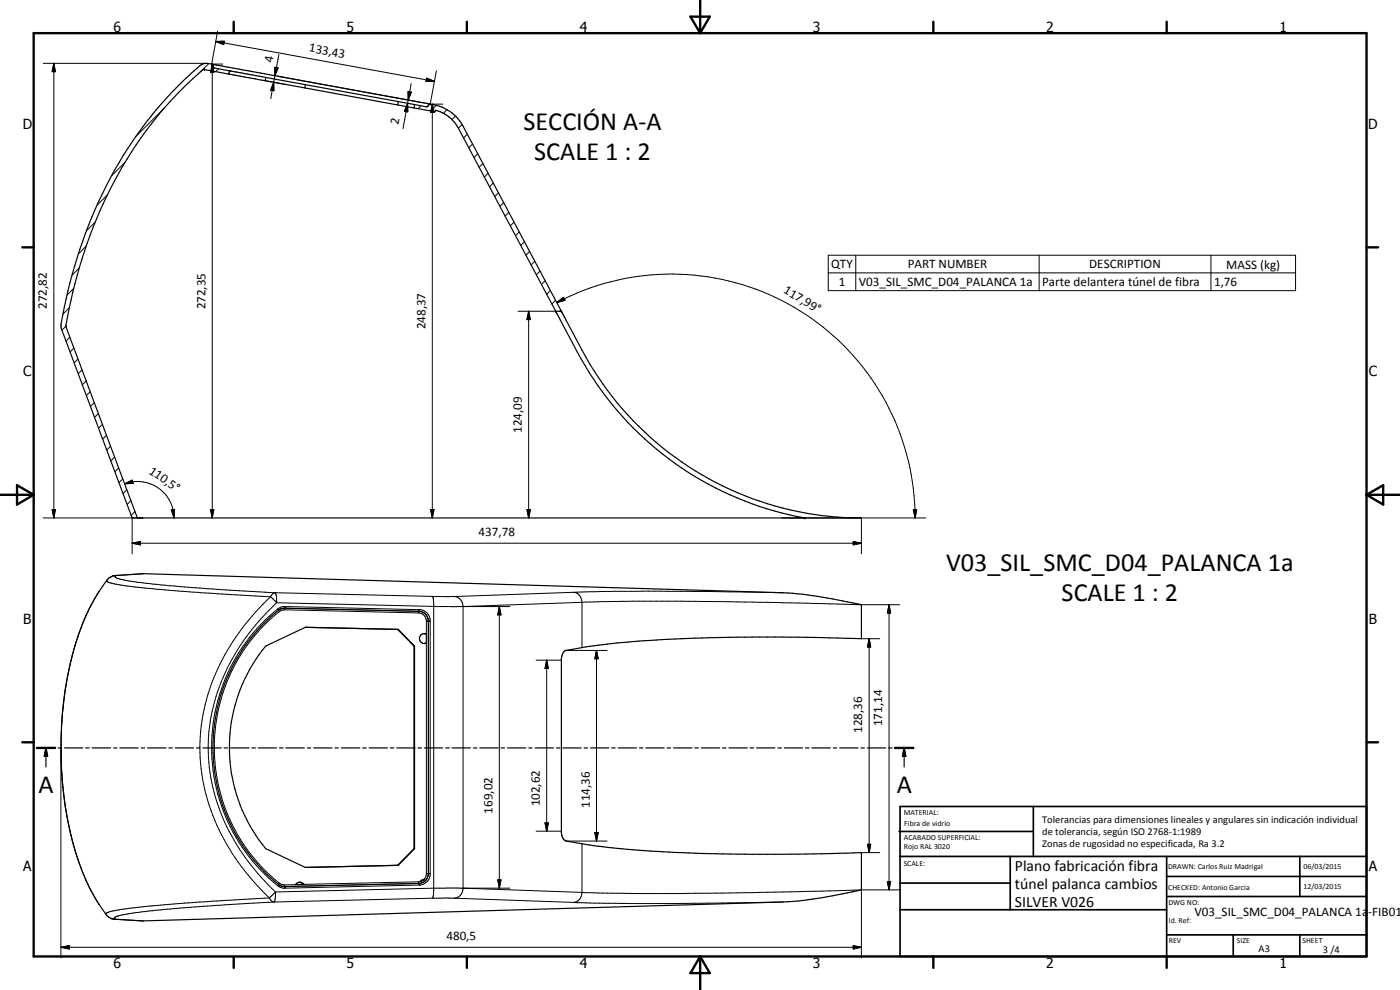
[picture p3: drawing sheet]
<svg xmlns="http://www.w3.org/2000/svg" width="420mm" height="297mm" viewBox="0 0 420 297" stroke-linecap="round" stroke-linejoin="round" font-family="sans-serif">
<g fill="none" stroke="#000" stroke-width=".35">
<path d="M63.5 19.3l65.5 11.9M63.6 19.3l-1.1-.3a2.92 2.92 0 0 0-2.5 .7 115.6 115.6 0 0 0-28 36 143.7 143.7 0 0 0-13.7 42.3l21.4 57.4h218.8a95 95 0 0 1-83.8-50.4l-6.2-11.6M63.6 19.3l.6 1.1 4.7 .9M68.7 22.2l-7.4-1.3 .1-.3a116.2 116.2 0 0 0-34.3 49.9 133.3 133.3 0 0 0-7.3 27.6l21.4 57.3M68.7 22.2l10.9 2M68.9 21.3l-.2 .9M68.9 21.3l10.8 1.9M79.6 24.2l51 9.3 .1-.4a10.8 10.8 0 0 1 6.9 5.5l29.2 54.8M79.7 23.2l44.7 8.2M79.7 23.2l-.1 1M91.6 25.4l-.1 1M119.5 30.5l-.2 1"/>
<path d="M124.4 31.4l3.7 .6 .8-.7a12.6 12.6 0 0 1 10.1 6.5l29.5 55.6M124.4 31.4l-.2 1M166.8 93.4h1.7M166.8 93.4l6.5 12.3a96.6 96.6 0 0 0 68.3 49.7M32.3 173.8l1.7-1 9-.7 192 5.7a161.7 161.7 0 0 1 23.5 3.6v10.2l-18.9-.4-13.8-.1a425.2 425.2 0 0 0-43.5 2.2l-12.4 1.9a2.44 2.44 0 0 0-1.4 2.5v52.1a2.71 2.71 0 0 0 1.4 2.5l4.8 .9a268.5 268.5 0 0 0 35.9 2.9 803.6 803.6 0 0 0 47.9-.3v11.2l-10.1 2a100.9 100.9 0 0 1-13.4 1.6l-192 5.7-9-.5a3.5 3.5 0 0 1-2.2-1.5 70.2 70.2 0 0 1-11.7-29.4l-.7-4.2-.8-7.1-.3-12a98.8 98.8 0 0 1 8-38 52.3 52.3 0 0 1 6-9.8zM83.8 182.9a52.9 52.9 0 0 0 0 82.7M119.5 188.8l-27.9-.6-11.9 5.6a47.9 47.9 0 0 0 0 60.8l11.9 5.7 27.9-.7M119.5 188.8l4.9 5M119.5 188.8h-.2l4.9 5M124.2 193.8h.2M124.2 193.8v60.8M124.4 193.8v60.8"/>
<path d="M126.3 190.5l.8-.4 .9 .1v2.8a1.51 1.51 0 0 1-1.9-.6 1.51 1.51 0 0 1 .2-1.9zM127.5 190.1l.5 .2M128 192.8l-.7 .3M11.1 224.4h5.4M13.8 224.4l.5 2.5h-1zM13.8 224.4v5.7M17.4 224.4h1.1M19.4 224.4h5.5M25.7 224.4h1.1M27.7 224.4h5.5M34.1 224.4h1M36 224.4h5.5"/>
<path d="M42.4 224.4h1M44.3 224.4h5.5M50.7 224.4h1M52.6 224.4h5.5M59 224.4h1M60.9 224.4h5.5M67.3 224.4h1.1M69.2 224.4h5.5M75.6 224.4h1.1M77.5 224.4h5.5M83.9 224.4h1.1M85.8 224.4h5.5"/>
<path d="M92.2 224.4h1M94.1 224.4h5.5M100.5 224.4h1M102.4 224.4h5.6M108.8 224.4h1.1M110.8 224.4h5.5M117.1 224.4h1.1M119.1 224.4h5.5M125.4 224.4h1.1M127.4 224.4h5.5M133.8 224.4h1M135.7 224.4h5.5"/>
<path d="M142.1 224.4h1M144 224.4h5.5M150.4 224.4h1M152.3 224.4h5.5M158.7 224.4h1M160.6 224.4h5.5M167 224.4h1.1M168.9 224.4h5.5M175.3 224.4h1M177.2 224.4h5.5M183.6 224.4h1M185.5 224.4h5.5"/>
<path d="M191.9 224.4h1M193.8 224.4h5.5M200.2 224.4h1M202.1 224.4h5.6M208.5 224.4h1.1M210.5 224.4h5.5M216.8 224.4h1.1M218.8 224.4h5.5M225.1 224.4h1.1M227.1 224.4h5.5M233.5 224.4h1M235.4 224.4h5.5"/>
<path d="M241.8 224.4h1M243.7 224.4h5.5M250.1 224.4h1M252 224.4h5.5M258.4 224.4h1M260.3 224.4h5.5M266.7 224.4h1M268.6 224.4h5.5M271.3 224.4l.6 2.5h-1.1zM271.3 224.4v5.7M124.2 254.6h.2M124.2 254.6l-4.9 5h.2"/>
<path d="M124.4 254.6l-4.9 5M88.9 265.2a1.52 1.52 0 0 1 2.3 .1l-2.5 .1zM89.9 264.7l.5 .1 .6 .5M126.3 264.3l1-.5-1.2 .7z"/>
</g>
<g fill="#000">
<circle cx="61.3" cy="20.9" r=".18"/>
<circle cx="61.4" cy="20.6" r=".18"/>
<circle cx="68.9" cy="21.3" r=".18"/>
<circle cx="129.1" cy="31.2" r=".18"/>
<circle cx="166.8" cy="93.4" r=".18"/>
<circle cx="168.5" cy="93.4" r=".18"/>
<circle cx="241.6" cy="155.4" r=".18"/>
<circle cx="127.3" cy="263.8" r=".18"/>
</g>
<g fill="none" stroke="#000" stroke-width=".3">
<path d="M13 19h48.9M16.2 19l.4 2.5h-.9zM16.2 19v136.4M62.6 19.1l-2.4 2.4M63.7 19.2l.5 2.6h-1zM63.7 19.2v136.2M64.8 12.4h2.5l-.2 1zM64.8 12.4l65.6 12M65.3 9.3l-1.8 9.9h3.3M83.7 16.3l-1.2 6.4M49.3 32.4l-8.6 8.6M65.6 20.6l-.9 .9"/>
<path d="M68.7 22l-.2 .2M79.6 24.2l5.7 1.1M82.2 24.7v2.5l-1-.1zM82.2 24.7l-.9 4.9M82.5 20.2l1 .2-1 2.3zM82.5 22.7l-.3 2M83.4 22.9l42.2 7.7M122.3 31l.1 2.6-1-.2zM122.3 31l-1.4 7.6M122.5 27.5l.9 .1-.9 2.4zM122.5 30l-.2 1M123.4 25.1l-.9 4.9"/>
<path d="M126.3 31.7l-.8 .9M128 23.5l2.4 .9h-2.6zM129.7 31.2l.5 2.5h-1zM129.7 31.2v124.2M130.9 31.6l-1.6 1.7M131 21.3l-1.9 9.9h3.8M134.1 32.9l-1.1 1.1M136.7 34.8l-1.1 1.1M138.6 37.4l-1 1.1M32.2 58.5l-3.1 3.1M37.5 48.7l-4 4M140.2 40.3l-1.1 1.1"/>
<path d="M141.8 43.2l-1.1 1.1M143.4 46.1l-1.1 1.1M144.9 49.1l-1.1 1.1M146.5 52l-1.1 1.1M148 54.9l-1.1 1.1M149.6 57.9l-1.1 1.1M25.9 73.8l-2.4 2.4M28.6 66.6l-2.7 2.7M151.2 60.8l-1.1 1.1M152.7 63.8l-1.1 1M154.3 66.7l-1.1 1.1M155.8 69.6l-1.1 1.1"/>
<path d="M157.4 72.5l-1.1 1.2M159 75.4l-1.2 1.2M160.5 78.4l-1.1 1.1M248.6 76.6h140.2v10.6h-140.2zM256.8 76.6v10.6M311.9 76.6v10.6M363.4 76.6v10.6M19.8 97.9l-1.2 1.2M20.8 92.4l-1.9 1.9M22.1 86.5l-2 2.1M23.8 80.4l-2.2 2.2M155.5 93.4h11.3"/>
<path d="M158.7 93.4l.5 2.5h-1.1zM158.7 93.4v62M162.1 81.3l-1.2 1.1M163.6 84.2l-1.1 1.1M165.2 87.2l-1.1 1.1M166.7 90.1l-1.1 1.1M167.1 90.8l2-1.6 .5 .9zM167.1 90.8a73.2 73.2 0 0 1 107.5 64.6M168.3 93l-.3 .4M248.6 81.9h140.2M21 101.2l-1.2 1.2M22.2 104.4l-1.2 1.2"/>
<path d="M23.4 107.7l-1.1 1.2M24.6 111l-1.2 1.1M25.9 114.3l-1.2 1.1M27.1 117.5l-1.2 1.2M28.3 120.8l-1.2 1.2M29.5 124.1l-1.1 1.1M30.8 127.3l-1.2 1.2M32 130.6l-1.2 1.1M33.2 133.9l-1.2 1.1M34.4 137.1l-1.2 1.2M13 155.4h29.9M15.7 152.9h.9l-.4 2.5z"/>
<path d="M35.6 140.4l-1.2 1.2M36.9 143.7l-1.2 1.1M37.4 145.2l2.3-1.1 .3 .9zM37.4 145.2a11 11 0 0 1 14.8 10.2M38 146.9l-1.1 1.2M39.3 150.2l-1.2 1.2M39.7 155.4v10.8M40.5 153.5l-1.1 1.1M51.4 153l1-.1-.2 2.5zM63.2 152.9h1l-.5 2.5zM129.2 152.9h1l-.5 2.5zM158.1 152.9h1.1l-.5 2.5z"/>
<path d="M234.7 155.4h43.1M258.5 155.4v10.8M274.1 152.9h1l-.5 2.5zM29.7 177.5a77.3 77.3 0 0 0-10 28.7 126.9 126.9 0 0 0-1.4 17.3v63.9M32 174.1a1.42 1.42 0 0 0 1.6 .9l4.1 .8 9.1 1 18.6 1.4 15.8 .9M34.9 172.7l-1.2 .2M34.9 172.7a.42 .42 0 0 0-.4 .5 .42 .42 0 0 0 .6 .3l5.9 1.2 9.3 1 12.1 1 20.2 1.1M39.7 163l2.5-.5v1zM39.7 163h218.8M43 172.1l-8.1 .6M81.2 179.1l1.8 1.7M81.2 179.1a64 64 0 0 0-21.1 41.8 59.5 59.5 0 0 0 15.3 42.8l5.4 5.7"/>
<path d="M82.6 177.8l-.7 .3-.7 1M82.6 177.8l.4 1.1v1.9M82.6 177.8l47.1 1.1M129.7 178.9l.3 .3 .2 1.9v86.2l-.4 2.2M129.7 178.9l6.7 .1M136.4 179a2.84 2.84 0 0 1 2.6 3M172.1 177.7a1153 1153 0 0 1 49.1-.1l13.8 .2M172.1 177.7a2.85 2.85 0 0 1 2.6 3M172.1 177.7l-35.7 1.3M256.1 162.5l2.4 .5-2.4 .5zM83 180.8l48 1.2h22M83 180.8a63.4 63.4 0 0 0-19.9 35.7 55.5 55.5 0 0 0 12.3 43.2l3 3.5 4.3 4.4"/>
<path d="M83.4 182.7l.4 .8M83.4 182.7a53.3 53.3 0 0 0 0 83.1M83.8 183.5a52.3 52.3 0 0 0 0 81.5M84.1 182.8l-.3 .1M84.4 182.6l-.3 .2M85.4 183l-1 .1-.6 .4M85.4 183l40.2 .9M85.4 182.5h.1M85.4 182.5v.5M85.4 182.5l-1 .1M85.4 182.5l40.3 .9M85.5 182.5l-1.1 .1"/>
<path d="M85.5 182.4l-.1 .1M85.5 182.4h.1M85.5 182v.4M85.5 182l-1.1 .1-1 .6M85.5 182l40.3 .9M125.6 183.9a2.46 2.46 0 0 1 2.4 2.5M125.7 183.4h.1M125.7 183.4l-.1 .5M125.7 183.4h.4M125.8 182.9v.5M125.8 182.9a3.4 3.4 0 0 1 3.3 3v76.7a3.4 3.4 0 0 1-3.3 3M126.1 183.4l.8 .3"/>
<path d="M126.9 183.7l1.2 1.1 .5 1.1M128 186.4h1.1M128 186.4v3.8M128 193v69.1M128.4 185.5l.1 .4M128.5 185.9l.1 .5M128.6 186.4h.1M128.6 185.9v76.7M139 182v84.5M149.8 182l.6 2.5h-1zM149.8 182v84.5M160.9 198.1h7.6"/>
<path d="M164.1 198.1l.5 2.5h-1zM164.1 198.1v51.3M164.1 198.1l.4 2.5h-.9zM169.9 195.2h12.3M174.7 180.7l15.3-.3h14.6l28 .4 25.9 .6h11.5M174.7 180.7l-35.7 1.3M174.7 180.7v13.6M179 195.2l.5 2.5h-1zM179 195.2v57.1M258.5 191.6h5.5M260.8 191.6l.5 2.5h-1zM260.8 191.6v64.2"/>
<path d="M266.8 181.4l.5 2.5h-1zM266.8 181.4v85.6M18.3 225.3a114.4 114.4 0 0 0 3.6 27.7 64.7 64.7 0 0 0 7.8 18.3M160.9 249.4h7.6M163.6 246.9h1l-.5 2.5zM163.6 246.9h.9l-.4 2.5zM169.9 252.3h12.3M174.7 253.2v14.6M178.5 249.8h1l-.5 2.5zM258.5 255.8h5.5M260.3 253.3h1l-.5 2.5zM33.3 275.5l1.3 .3"/>
<path d="M34.3 275.5h.1M34.3 275.6l.3 .2M34.3 275.5v.1M34.3 275.4v.1M34.6 275.8l8.4 .5M80.8 269.4l.6 .8 .8 .4M80.8 269.4l-26.5 1.7-9.5 .8-8.9 1.1a8 8 0 0 0-4.1 1.2v.1M82.2 270.6l-27 1.8-8.6 .7-7.9 1.1a9.4 9.4 0 0 0-4.4 1.2M82.7 267.6l-1.9 1.8M82.7 267.6l-.1 2-.4 1M83.4 265.8l1.4 .6 .7 .1M83.8 265.5l.6 .4"/>
<path d="M83.8 265l1.6 .5M83.8 265l-.4 .8M83.8 265.6l.6 .3M84.4 265.9l1 .1M85.4 265.5v.5M85.4 266h.1M85.4 266l.1 .5M88.7 265.4l-3.3 .1M125.6 264.6l.1 .4M125.6 264.6l-34.4 .7M125.7 265h.1M125.7 265h.4"/>
<path d="M125.7 265l-40.3 1M125.7 265v.1M125.7 265.1l-40.2 .9-1.1-.1M125.8 265.1v.5M125.8 265.6l-40.3 .9M126.1 264.5l-.5 .1M126.1 265l-.4 .1M126.5 264.9l-.4 .1M128 262.1h1.1M128 262.1l-.3 1.1-.4 .6M128.5 262.6l-.1 .3M128.6 262.1h.1"/>
<path d="M128.6 262.6l-1 1.7-1.5 .7M128.6 262.1l-.1 .5M136.4 269.5l-54.2 1.1M136.4 269.5l35.7 1.3M139 266.5a2.96 2.96 0 0 1-2.6 3M139 266.5l35.7 1.3M149.4 264h1l-.6 2.5zM153 266.5h-22.8l-47.5 1.1M174.7 267.8a2.89 2.89 0 0 1-2.6 3M235 270.6l-32.8 .5-20.9-.1-9.2-.2M258.5 267l-32.7 .8-21.2 .3h-14.6l-15.3-.3M258.5 267v20.4"/>
<path d="M258.5 267h11.5M266.3 264.5h1l-.5 2.5zM18.3 284.2l2.5-.5v1zM18.3 284.2h240.2M256.1 283.7l2.4 .5-2.4 .5z"/>
</g>
<g fill="none" stroke="#000" stroke-width=".71">
<path d="M10.1 9.9h400v277.1h-400zM70.1 6.5v3.4M140.1 6.5v3.4M207.2 5h5.8l-2.9 4.9zM210.1 0v9.9M280.1 6.5v3.4M350.1 6.5v3.4M6.7 74.2h3.4M410.1 74.2h3.5M.1 148.5h10M5.1 145.6l5 2.9-5 2.9zM410.1 148.5h10"/>
<path d="M410.1 148.5l5-2.9v5.8zM6.7 222.7h3.4M11.1 224.4h5.4M268.6 224.4h5.5M410.1 222.7h3.5M70.1 287v3.4M140.1 287v3.4M210.1 287v10M210.1 287l2.9 5h-5.8zM280.1 287v3.4M350.1 287v3.4"/>
</g>
<g fill="none" stroke="#000" stroke-width=".51">
<path d="M269.8 249.5h40.3M270.1 242h140v45h-140zM270.1 257h140M303.2 257v16M310.1 242v15M350.1 257v30M390.1 257v12M270.1 265h33.1M270.1 273h80M350.1 269h60M350.1 263h60M350.1 280.5h60"/>
<path d="M370.1 280.5v6.5M390.1 280.5v6.5"/>
</g>
<g fill="#000">
<path d="M64.8 12.4h2.5l-.2 1zM16.2 19l.4 2.5h-.9zM63.7 19.2l.5 2.6h-1zM82.2 24.7v2.5l-1-.1zM82.5 20.2l1 .2-1 2.3zM122.3 31l.1 2.6-1-.2zM122.5 27.5l.9 .1-.9 2.4zM128 23.5l2.4 .9h-2.6zM129.7 31.2l.5 2.5h-1zM158.7 93.4l.5 2.5h-1.1zM167.1 90.8l2-1.6 .5 .9zM15.7 152.9h.9l-.4 2.5z"/>
<path d="M37.4 145.2l2.3-1.1 .3 .9zM51.4 153l1-.1-.2 2.5zM63.2 152.9h1l-.5 2.5zM129.2 152.9h1l-.5 2.5zM158.1 152.9h1.1l-.5 2.5zM274.1 152.9h1l-.5 2.5zM39.7 163l2.5-.5v1zM256.1 162.5l2.4 .5-2.4 .5zM149.8 182l.6 2.5h-1zM179 195.2l.5 2.5h-1zM260.8 191.6l.5 2.5h-1zM266.8 181.4l.5 2.5h-1z"/>
<path d="M164.1 198.1l.5 2.5h-1zM13.8 224.4l.5 2.5h-1zM271.3 224.4l.6 2.5h-1.1zM163.6 246.9h1l-.5 2.5zM178.5 249.8h1l-.5 2.5zM260.3 253.3h1l-.5 2.5zM149.4 264h1l-.6 2.5zM266.3 264.5h1l-.5 2.5zM18.3 284.2l2.5-.5v1zM256.1 283.7l2.4 .5-2.4 .5z"/>
</g>
<g font-size="7.9">
<text x="157.1" y="38.9">SECCIÓN A-A</text>
<text x="160.3" y="47.9">SCALE 1 : 2</text>
<text x="283.9" y="171.4">V03_SIL_SMC_D04_PALANCA 1a</text>
<text x="318.6" y="180.5">SCALE 1 : 2</text>
<text x="11.5" y="237.9">A</text>
<text x="269.1" y="237.9">A</text>
</g>
<g font-size="4.7">
<text x="304.6" y="261.2">Plano fabricación fibra</text>
<text x="304.6" y="266.6">túnel palanca cambios</text>
<text x="304.6" y="272">SILVER V026</text>
</g>
<g font-size="4.2">
<text x="34" y="9.6">6</text>
<text x="104" y="9.6">5</text>
<text x="174" y="9.6">4</text>
<text x="244" y="9.6">3</text>
<text x="314" y="9.6">2</text>
<text x="384" y="9.6">1</text>
<text x="6.8" y="38.7">D</text>
<text x="410.6" y="38.7">D</text>
<text x="7" y="112.9">C</text>
<text x="410.8" y="112.9">C</text>
<text x="7" y="187.1">B</text>
<text x="410.8" y="187.1">B</text>
<text x="7" y="261.4">A</text>
<text x="410.8" y="261.4">A</text>
<text x="34" y="290.4">6</text>
<text x="104" y="290.4">5</text>
<text x="174" y="290.4">4</text>
<text x="244" y="290.4">3</text>
<text x="314" y="290.4">2</text>
<text x="384" y="290.4">1</text>
</g>
<g font-size="3.9">
<text x="92.6" y="15.4" transform="rotate(10 92.6 15.4)">133,43</text>
<text x="81.7" y="18.8" transform="rotate(-80 81.7 18.8)">4</text>
<text x="119.6" y="37.6" transform="rotate(-80 119.6 37.6)">2</text>
<text x="249.5" y="80.5">QTY</text>
<text x="272.4" y="80.5">PART NUMBER</text>
<text x="326.9" y="80.5">DESCRIPTION</text>
<text x="368" y="80.6">MASS (kg)</text>
<text x="234.9" y="87.8" transform="rotate(31 234.9 87.8)">117,99°</text>
<text x="251.7" y="85.8">1</text>
<text x="257.8" y="85.8">V03_SIL_SMC_D04_PALANCA 1a</text>
<text x="312.7" y="85.9">Parte delantera túnel de fibra</text>
<text x="364.4" y="85.8">1,76</text>
<text x="14.1" y="92.8" transform="rotate(-90 14.1 92.8)">272,82</text>
<text x="61.6" y="92.8" transform="rotate(-90 61.6 92.8)">272,35</text>
<text x="127.7" y="98.8" transform="rotate(-90 127.7 98.8)">248,37</text>
<text x="156.6" y="129.9" transform="rotate(-90 156.6 129.9)">124,09</text>
<text x="44.5" y="141.8" transform="rotate(35 44.5 141.8)">110,5°</text>
<text x="143.6" y="161">437,78</text>
<text x="258.8" y="220" transform="rotate(-90 258.8 220)">128,36</text>
<text x="264.7" y="217.9" transform="rotate(-90 264.7 217.9)">171,14</text>
<text x="147.8" y="244.1" transform="rotate(-90 147.8 244.1)">169,02</text>
<text x="162" y="242" transform="rotate(-90 162 242)">102,62</text>
<text x="177" y="242.4" transform="rotate(-90 177 242.4)">114,36</text>
<text x="358.5" y="275">V03_SIL_SMC_D04_PALANCA 1a-FIB01</text>
<text x="134" y="282.1">480,5</text>
</g>
<g font-size="3.1">
<text x="312.7" y="246.8">Tolerancias para dimensiones lineales y angulares sin indicación individual</text>
<text x="312.7" y="250.4">de tolerancia, según ISO 2768-1:1989</text>
<text x="312.7" y="254">Zonas de rugosidad no especificada, Ra 3.2</text>
<text x="377.7" y="285.6">A3</text>
<text x="397" y="285.9">3 /4</text>
</g>
<g font-size="2.4">
<text x="271.2" y="244.4">MATERIAL:</text>
<text x="271.3" y="252">ACABADO SUPERFICIAL:</text>
<text x="271.4" y="247.9">Fibra de vidrio</text>
<text x="271.3" y="254.6">Rojo RAL 3020</text>
<text x="271.2" y="259.7">SCALE:</text>
<text x="350.6" y="260.8">DRAWN: Carlos Ruiz Madrigal</text>
<text x="391.2" y="260.6">06/03/2015</text>
<text x="350.6" y="267">CHECKED: Antonio Garcia</text>
<text x="391.2" y="266.7">12/03/2015</text>
<text x="350.6" y="271.4">DWG NO:</text>
<text x="350.8" y="276.9">Id. Ref:</text>
<text x="350.8" y="282.8">REV</text>
<text x="371.2" y="282.9">SIZE</text>
<text x="390.9" y="282.9">SHEET</text>
</g>
</svg>
